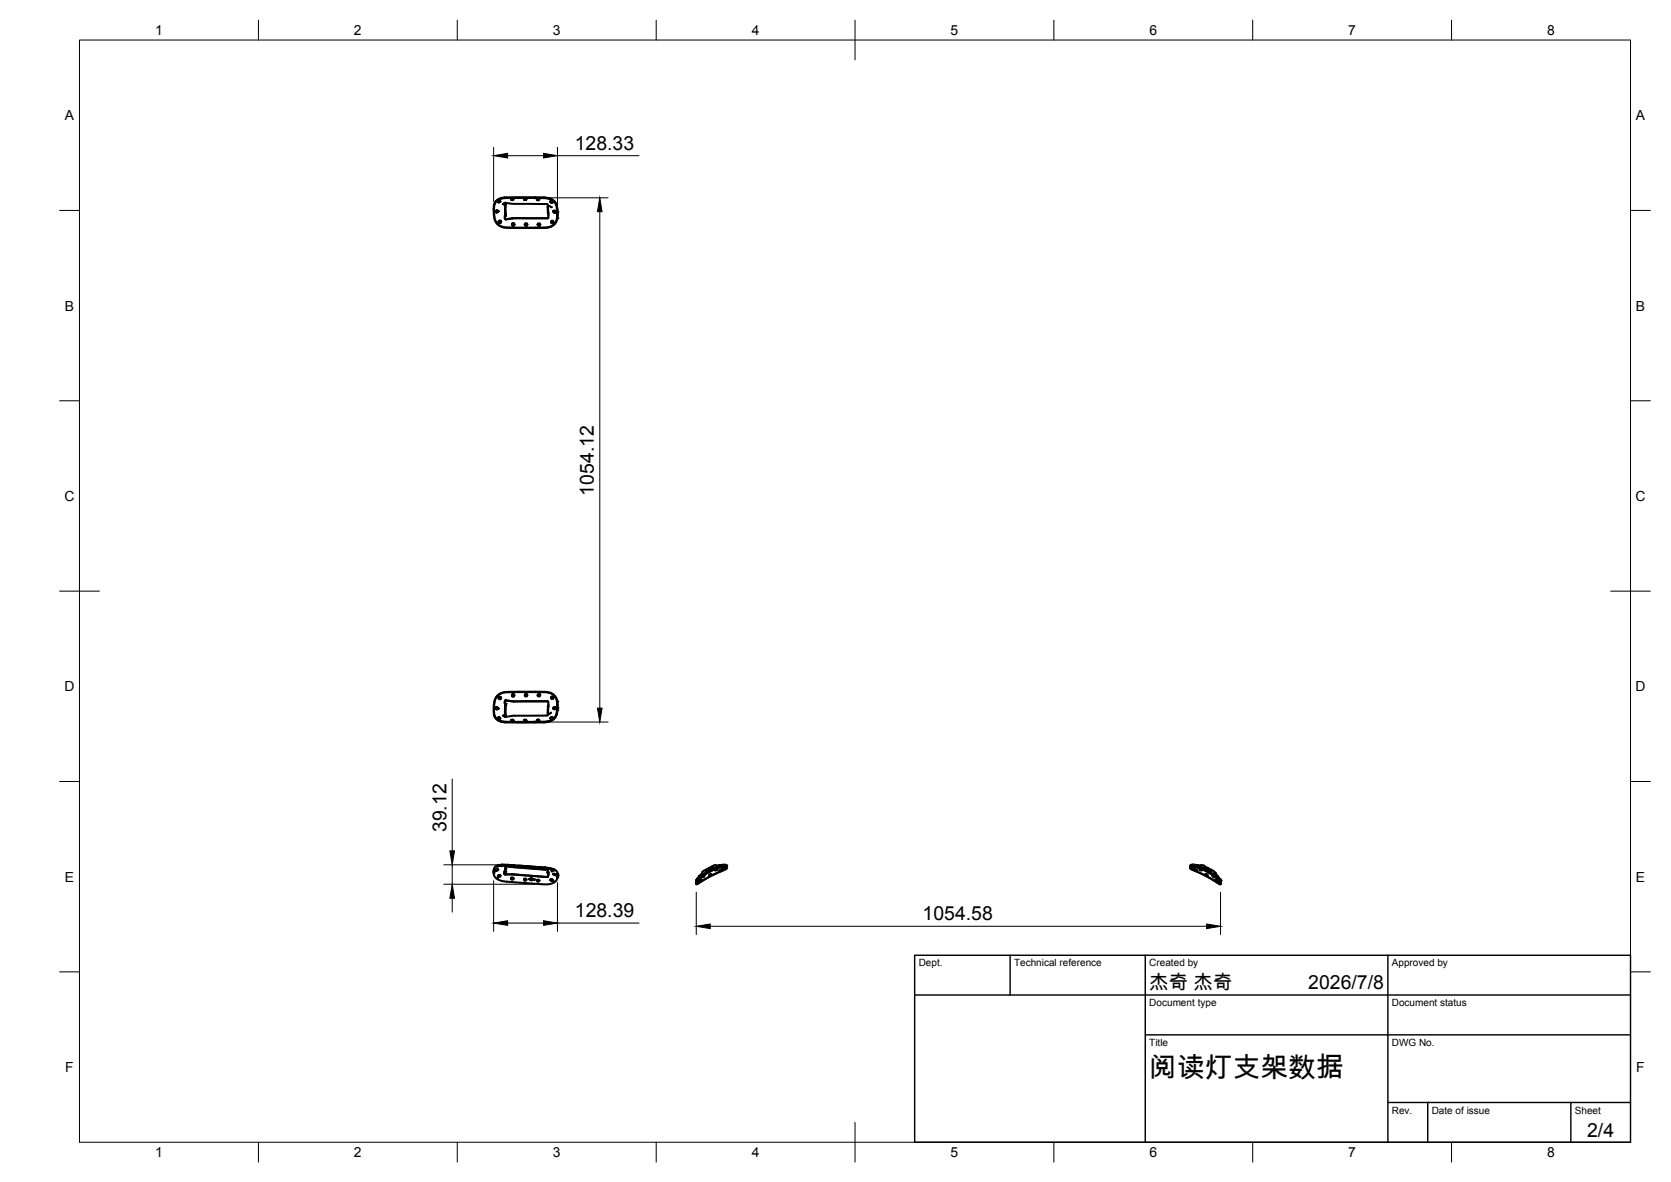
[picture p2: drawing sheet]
<svg xmlns="http://www.w3.org/2000/svg" width="420mm" height="297mm" viewBox="0 0 420 297" stroke-linecap="round" stroke-linejoin="round" font-family="sans-serif">
<!-- layer: Visible -->
<g fill="#000">
<circle cx="124.6" cy="53.2" r=".25"/>
<circle cx="124.6" cy="53.1" r=".25"/>
<circle cx="125.2" cy="53.1" r=".25"/>
<circle cx="126.4" cy="51.3" r=".25"/>
<circle cx="126.7" cy="51.1" r=".25"/>
<circle cx="126.8" cy="51.1" r=".25"/>
<circle cx="127" cy="51.4" r=".25"/>
<circle cx="127.1" cy="51.9" r=".25"/>
<circle cx="131.7" cy="50" r=".25"/>
<circle cx="134.4" cy="49.6" r=".25"/>
<circle cx="135" cy="50" r=".25"/>
<circle cx="136.7" cy="49.6" r=".25"/>
<circle cx="137.8" cy="51.7" r=".25"/>
<circle cx="138.5" cy="52.1" r=".25"/>
<circle cx="140.1" cy="52.7" r=".25"/>
<circle cx="140.1" cy="54.8" r=".25"/>
<circle cx="140.2" cy="53.3" r=".25"/>
<circle cx="124.6" cy="178" r=".25"/>
<circle cx="125.2" cy="178.1" r=".25"/>
<circle cx="126.4" cy="179.8" r=".25"/>
<circle cx="127" cy="179.7" r=".25"/>
<circle cx="127.1" cy="179.2" r=".25"/>
<circle cx="127.2" cy="176.9" r=".25"/>
<circle cx="137.8" cy="179.4" r=".25"/>
<circle cx="140.1" cy="176.3" r=".25"/>
<circle cx="140.1" cy="178.4" r=".25"/>
<circle cx="140.2" cy="177.9" r=".25"/>
<circle cx="140.2" cy="177.1" r=".25"/>
<circle cx="125.2" cy="180.5" r=".25"/>
<circle cx="126.8" cy="180" r=".25"/>
<circle cx="131.7" cy="181.1" r=".25"/>
<circle cx="136.7" cy="181.5" r=".25"/>
<circle cx="124.1" cy="219.4" r=".25"/>
<circle cx="124.1" cy="219.2" r=".25"/>
<circle cx="124.1" cy="218.8" r=".25"/>
<circle cx="124.2" cy="218.6" r=".25"/>
<circle cx="124.2" cy="218.5" r=".25"/>
<circle cx="124.2" cy="219" r=".25"/>
<circle cx="124.3" cy="218.7" r=".25"/>
<circle cx="124.3" cy="218.4" r=".25"/>
<circle cx="124.6" cy="218.8" r=".25"/>
<circle cx="124.6" cy="218.7" r=".25"/>
<circle cx="124.8" cy="217.8" r=".25"/>
<circle cx="125" cy="217.7" r=".25"/>
<circle cx="125.6" cy="217.6" r=".25"/>
<circle cx="126.3" cy="217.6" r=".25"/>
<circle cx="126.3" cy="217.5" r=".25"/>
<circle cx="127" cy="219.1" r=".25"/>
<circle cx="127" cy="217.7" r=".25"/>
<circle cx="127.1" cy="218.3" r=".25"/>
<circle cx="127.1" cy="217.7" r=".25"/>
<circle cx="127.1" cy="219.1" r=".25"/>
<circle cx="127.2" cy="217.6" r=".25"/>
<circle cx="127.6" cy="217.3" r=".25"/>
<circle cx="133.9" cy="217.9" r=".25"/>
<circle cx="136.9" cy="218" r=".25"/>
<circle cx="137.7" cy="219.4" r=".25"/>
<circle cx="137.8" cy="219.9" r=".25"/>
<circle cx="137.8" cy="219.2" r=".25"/>
<circle cx="137.8" cy="218.3" r=".25"/>
<circle cx="138.1" cy="218.3" r=".25"/>
<circle cx="138.4" cy="218.3" r=".25"/>
<circle cx="138.7" cy="218.7" r=".25"/>
<circle cx="138.7" cy="219" r=".25"/>
<circle cx="139" cy="218.4" r=".25"/>
<circle cx="139.1" cy="218.7" r=".25"/>
<circle cx="139.3" cy="218.7" r=".25"/>
<circle cx="139.7" cy="220" r=".25"/>
<circle cx="140.1" cy="219.6" r=".25"/>
<circle cx="140.2" cy="219.8" r=".25"/>
<circle cx="140.2" cy="219.7" r=".25"/>
<circle cx="176.3" cy="219.7" r=".25"/>
<circle cx="176.5" cy="219.6" r=".25"/>
<circle cx="176.6" cy="219.3" r=".25"/>
<circle cx="176.6" cy="219.6" r=".25"/>
<circle cx="177.6" cy="219" r=".25"/>
<circle cx="178" cy="219" r=".25"/>
<circle cx="178.5" cy="218.6" r=".25"/>
<circle cx="178.5" cy="218.7" r=".25"/>
<circle cx="178.6" cy="218.8" r=".25"/>
<circle cx="179" cy="218.3" r=".25"/>
<circle cx="179.1" cy="218.4" r=".25"/>
<circle cx="179.2" cy="218.5" r=".25"/>
<circle cx="179.2" cy="218.1" r=".25"/>
<circle cx="179.5" cy="217.5" r=".25"/>
<circle cx="179.6" cy="218.4" r=".25"/>
<circle cx="180.2" cy="217.7" r=".25"/>
<circle cx="180.3" cy="217.7" r=".25"/>
<circle cx="180.3" cy="217.9" r=".25"/>
<circle cx="180.3" cy="217.6" r=".25"/>
<circle cx="180.4" cy="217.8" r=".25"/>
<circle cx="180.5" cy="217.6" r=".25"/>
<circle cx="181.1" cy="217.4" r=".25"/>
<circle cx="182.1" cy="217.3" r=".25"/>
<circle cx="182.6" cy="217.5" r=".25"/>
<circle cx="299.4" cy="217.5" r=".25"/>
<circle cx="299.9" cy="217.3" r=".25"/>
<circle cx="300.9" cy="217.4" r=".25"/>
<circle cx="301.5" cy="217.5" r=".25"/>
<circle cx="301.6" cy="217.8" r=".25"/>
<circle cx="301.7" cy="217.6" r=".25"/>
<circle cx="301.7" cy="217.7" r=".25"/>
<circle cx="301.8" cy="217.6" r=".25"/>
<circle cx="302.4" cy="218.4" r=".25"/>
<circle cx="302.5" cy="217.5" r=".25"/>
<circle cx="302.8" cy="218.1" r=".25"/>
<circle cx="302.8" cy="218.5" r=".25"/>
<circle cx="302.9" cy="218.4" r=".25"/>
<circle cx="303" cy="218.3" r=".25"/>
<circle cx="303.4" cy="218.8" r=".25"/>
<circle cx="303.4" cy="218.7" r=".25"/>
<circle cx="303.5" cy="218.6" r=".25"/>
<circle cx="304" cy="219" r=".25"/>
<circle cx="304.3" cy="219" r=".25"/>
<circle cx="304.8" cy="219.9" r=".25"/>
<circle cx="305.4" cy="219.3" r=".25"/>
<circle cx="305.4" cy="219.6" r=".25"/>
<circle cx="305.6" cy="219.7" r=".25"/>
<circle cx="124.9" cy="220.7" r=".25"/>
<circle cx="133" cy="221" r=".25"/>
<circle cx="139" cy="221.4" r=".25"/>
<circle cx="140.1" cy="220.2" r=".25"/>
<circle cx="140.1" cy="220.5" r=".25"/>
<circle cx="140.2" cy="220.1" r=".25"/>
<circle cx="175" cy="221.3" r=".25"/>
<circle cx="175.3" cy="220.9" r=".25"/>
<circle cx="175.3" cy="221.1" r=".25"/>
<circle cx="175.4" cy="221.1" r=".25"/>
<circle cx="306.6" cy="221.1" r=".25"/>
<circle cx="306.7" cy="220.9" r=".25"/>
<circle cx="306.9" cy="221.3" r=".25"/>
</g>
<g fill="none" stroke="#000" stroke-width=".51">
<path d="M124.2 51.8a2.69 2.69 0 0 1 3.2-2.2h9.3a3.1 3.1 0 0 1 3.5 3.7v.5M124.6 53.2a.33 .33 0 0 0 .4 .2 .33 .33 0 0 0 .2-.3l-.3 .2-.3-.1M124.6 53.1v.1M124.6 53.1h.1M124.8 50.7a3.3 3.3 0 0 1 2.5-.9h9.3a3 3 0 0 1 3.5 3.5 3 3 0 0 1-1.5 3.6l-1.5 .3h-6.7a9.7 9.7 0 0 1-4.7-.5 3.6 3.6 0 0 1-1.5-3.4v-.6a2.76 2.76 0 0 1 .6-2zM125.2 50.7l.2 .1 .4-.1M125.2 50.6v.1M125.2 53.1a.31 .31 0 0 0-.3-.3 .31 .31 0 0 0-.3 .3M125.3 53.1h.1M125.4 55.7a.32 .32 0 0 0 .3 .3 .32 .32 0 0 0 .3-.3M125.4 55.7h.1M125.8 50.6l-.2 .3-.4-.2"/>
<path d="M125.8 50.6a.35 .35 0 0 0-.3-.2 .35 .35 0 0 0-.3 .3M125.8 50.6v.1M126.8 51.2v.2M126.8 51.1v.2M126.8 51.2l.3-.2 2 .2 8.5 .1 .2 .4M126.8 51.2l-.4 .1M126.8 51.4h.2M126.8 51.3v.1M126.9 51.4h-.1M126.9 51.4h.1M126.9 54.3v.3a.34 .34 0 0 0 0 .4 .34 .34 0 0 0 .4 .1l1.6-.3M127 51.4h.1"/>
<path d="M127 51.4l.1 2.8M127.1 52.9l.1 1.3M127.1 52.8l.1 1.5M127.1 51.5v1.4M127.1 54.3h-.2v.2a.37 .37 0 0 0 0 .5 .37 .37 0 0 0 .4 .1l1.5-.2M127.1 54.3h.1M127.1 51.4v.7M127.1 51.4v.1M127.1 54.2h.1M127.1 51.4h.1M127.1 53.7h.1M127.2 54.2h.1"/>
<path d="M128.5 50h.1M128.5 50l.3 .3 .3-.2M128.7 56.4l.4-.3 .2 .3M128.7 56.4h.1M128.7 56.4a.31 .31 0 0 0 .3 .3 .31 .31 0 0 0 .3-.3M129.3 56.4a.32 .32 0 0 1-.3 .4 .32 .32 0 0 1-.3-.4M129.5 54.8l-.7 .1M129.6 54.8l-.7 .1M131.7 50l.3 .3 .4-.2M131.8 50l.1-.1a.28 .28 0 0 1 .4 0 .28 .28 0 0 1-.1 .5 .28 .28 0 0 1-.4-.2zM132 56.3a.32 .32 0 0 0 .1 .4 .32 .32 0 0 0 .4 0l.1-.3M132.6 56.4a.32 .32 0 0 0-.5-.3 .32 .32 0 0 0 0 .6 .32 .32 0 0 0 .5-.3"/>
<path d="M132.6 56.4h.1M135 50l.3 .3 .3-.2M135.2 56.4a.32 .32 0 0 0 .3 .4 .32 .32 0 0 0 .3-.4M135.2 56.4a.31 .31 0 0 0 .3 .3 .31 .31 0 0 0 .3-.2M135.2 56.3v.1M135.8 56.4a.32 .32 0 0 0-.3-.3 .32 .32 0 0 0-.3 .3M135.8 56.4h.1M137.7 51.9h.1M137.7 51.9v.9M137.8 51.9v.9M137.8 51.7l.5 .1 .2 .3M137.8 51.7v.2"/>
<path d="M137.8 52.8l.1 .8M137.8 51.9h-.1M137.9 54.6l-.2 .2h-8.2M137.9 53.6v.4M137.9 54.1a.57 .57 0 0 1-.1 .7 .57 .57 0 0 1-.7 .1l-7.6-.1M137.9 54v.1M138.4 50.6l.2 .3 .4-.1M138.4 50.7a.33 .33 0 0 0 .2 .3 .33 .33 0 0 0 .4-.2M138.4 50.7a.33 .33 0 0 1 .3-.2 .33 .33 0 0 1 .3 .3M138.6 55.7a.32 .32 0 0 0 .2 .3 .32 .32 0 0 0 .4-.2M139.1 53.1l.3 .4M139.1 53.1l.3 .3"/>
<path d="M139.1 53.1h.1M139.1 53.1a.32 .32 0 0 1 .4-.2 .32 .32 0 0 1 .2 .3M139.4 53.5l.3-.3zM139.7 53.2h.1M139.7 53.2h.3M140.1 53.2v.1M140.1 53.3a2.99 2.99 0 0 0-3.5-3.6h-7.3a6.4 6.4 0 0 0-4.3 .6 4.1 4.1 0 0 0-.8 3.8 3.1 3.1 0 0 0 3.4 3.2h9.3a2.95 2.95 0 0 0 3.3-3.4v-.6M140.1 54.8v.1M140.2 53.8h.1M140.2 53.8l-.1 1M124.6 178h.1M124.6 177.9v.1"/>
<path d="M124.9 177.7a.3 .3 0 0 1 .3 .4 .3 .3 0 0 1-.3 .2 .3 .3 0 0 1-.3-.3M124.9 177.8l.3 .2M124.9 177.8l-.3 .2M124.9 177.7l-.3 .2M125.2 174.8a4.1 4.1 0 0 1 3.4-.8h8.3a2.98 2.98 0 0 1 3.2 3.8 3 3 0 0 1-3.5 3.6h-7.3a7.6 7.6 0 0 1-4.1-.5 3.4 3.4 0 0 1-.9-3.6 3.5 3.5 0 0 1 .9-2.5zM125.3 178.1h.1M125.4 175.4a.32 .32 0 0 1 .3-.3 .32 .32 0 0 1 .3 .3M125.4 175.4h.1M126.4 179.8l.4 .1M126.8 179.8v.1M127 179.8l-.2 .2M127 179.8h.1"/>
<path d="M127 177.5v2.2M127.1 178.3v1.4M127.1 176.9l-.1 .6M127.1 178.3v1.3M127.1 179.6v.1M127.1 179.7h-.3M127.1 179.7l-.1 .1M127.1 176.9h.1M127.1 179.7h.1M127.1 177.4v.9M127.2 176.9l-.1 .5M127.2 176.9h.1"/>
<path d="M127.2 176l-.2 .1-.1 .8h.2M127.2 176l-.3 .2v.7M127.2 176l2 .2 8.6 .1M127.2 176l1.7 .3h8.9M128.7 174.8h.1M129.3 174.7a.31 .31 0 0 0-.3-.3 .31 .31 0 0 0-.3 .4M132.6 174.7a.31 .31 0 0 0-.4-.3 .31 .31 0 0 0-.2 .4M135.8 174.7a.31 .31 0 0 0-.3-.3 .31 .31 0 0 0-.3 .4M137.7 179.2l.1 .1M137.7 179.2h.1M137.8 179.4a.6 .6 0 0 1-1 .4l-7.6 .1-2.1 .3-.3-.3M137.8 179.2v.2"/>
<path d="M137.8 176.3l.1 1.3M137.8 176.3l.1 .2M137.8 178.3v.9M137.9 177.6l-.1 .7M137.9 177.6l-.2 .7M137.9 177.6h.1M138.5 179.1l-.3 .3h-.4M139.1 178l.3 .2M139.1 178h.1M139.1 178v.1M139.2 175.3a.32 .32 0 0 0-.4-.2 .32 .32 0 0 0-.2 .4M139.4 178.2h.1"/>
<path d="M139.7 178l-.3 .2M139.7 177.9h.1M139.7 177.9a.31 .31 0 0 0-.3-.2 .31 .31 0 0 0-.3 .3M139.7 177.9a.33 .33 0 0 0-.3-.2 .33 .33 0 0 0-.3 .3M140 177.9h-.3M140.1 177.8a2.99 2.99 0 0 0-3.2-4h-7.4a7 7 0 0 0-4 .6 4.8 4.8 0 0 0-1.4 4.3 2.67 2.67 0 0 0 3.2 2.7h9.3a3.1 3.1 0 0 0 3.6-3.6M140.1 177.9h.1M140.1 176.2l.1 1.1M140.2 177.3h.1M140.2 177.3a3.7 3.7 0 0 1-1.3 3.7l-1.2 .4-1 .1h-9.3a2.69 2.69 0 0 1-3.2-2.1M125.2 180.5l.3-.2 .3 .2a.31 .31 0 0 0-.4-.3 .31 .31 0 0 0-.1 .5 .31 .31 0 0 0 .5-.1v-.1M128.5 181.1h.1"/>
<path d="M129.1 181l-.3-.1-.3 .2M129.1 181.1l-.2 .2-.4-.2M129.1 181.1l-.4-.2-.2 .2M129.1 181v.1M132.4 181a.32 .32 0 0 0-.4-.2 .32 .32 0 0 0-.3 .3M132.4 181.1l-.3 .2-.4-.2M132.4 181.1l-.3-.2-.4 .2M132.4 181v.1M135 181v.1M135.6 181l-.3-.2-.3 .2M135.6 181l-.3 .2-.3-.1M135.6 181l-.3-.1-.3 .2"/>
<path d="M135.6 181h.1M139 180.4a.3 .3 0 0 1-.3 .3 .3 .3 0 0 1-.3-.3 .32 .32 0 0 1 .3-.2 .32 .32 0 0 1 .3 .2 .35 .35 0 0 0-.4-.1 .35 .35 0 0 0-.2 .2M124.1 218.9h.1M124.1 218.9v.3M124.1 218.9v.3a2.25 2.25 0 0 0 2.4 2.3l10.1 .7a3.3 3.3 0 0 0 3.4-1.3l.2-.8M124.2 218.7l-.1 .2M124.6 218.7l.2 .1M124.6 218.7h.1M124.7 218.8h.1M124.9 218.6h.3zM124.9 218.6l-.3 .1M125.1 217.7h.1"/>
<path d="M125.2 218.6l-.4 .2M125.3 218.5h-.4l-.3 .2M125.3 218.6l-.5 .2M125.3 218.5h.1M125.4 217.5l.6-.1zM125.5 217.4h.1M125.8 217.4h2.9M126.2 217.7h.1M126.4 217.3a1.72 1.72 0 0 0-2.3 1.6M126.4 217.3h.1M126.8 219.4l.1 .3M126.8 219l.2 .1"/>
<path d="M126.9 219.7l10.7 .7 .2-.2M126.9 219.7l10.6 .7 .3-.2v-.4M126.9 217.4l.2 .1M126.9 217.4l-.7 .3M126.9 217.4h.1M127 219h-.2l.1 .7M127 219.1h.1M127 219v.1M127 219h.1M127 219l.1 .1M127.1 218.3v.8M127.1 217.5h.1"/>
<path d="M127.1 219.1h.1M127.1 217.5l.1 .1M127.2 217.6l1.7 .3M127.2 217.6l1.6 .3M127.2 217.5l10.6 1M127.2 217.6h.1M127.2 217.6l-.1 .7M128.7 217.4h.1M128.7 217.4l.6 .1h-.5M128.7 217.4l.1 .1M128.8 217.4l9.7 .8a1.51 1.51 0 0 1 1.7 1.9M128.8 217.9l.7 .1"/>
<path d="M129.5 218l8.3 .6-.1 .8M132 217.6l.6 .1zM132.6 217.7l2.7 .2M133.9 217.9l3.9 .4M135.2 217.9l.6 .1M135.2 217.9v.1M135.2 218h.6M135.8 218l2.6 .3M135.8 218h.1M137.7 219.3l.1-.1v.2M137.7 219.3h.1M137.7 219.3v.1"/>
<path d="M137.8 218.4l-.1 1M137.8 218.4h.1M137.8 219.3l-.1 .1M137.8 219.3v.5v-.4M137.8 219.4v.8M137.8 219.3h.1M137.9 218.3l-.1 .1M137.9 218.2l.6 .2 .2 .6M137.9 218.3h.1M138.6 218.4l.6 .2zM138.6 218.5l.5 .1M139.1 219.6l.2-.1 .4 .3"/>
<path d="M139.1 219.7h.1M139.1 219.7l.4 .2 .2-.1M139.2 219.7h.3zM139.5 219.7l.2 .2zM139.7 219.8h.1M139.7 219.8l.5 .2M176.5 219.6l-.7 .6M176.6 219.3l-.2 .3M176.6 219.3h.1M177.1 219.9l-.4 .5M177.1 219.8l-.1 .5-.3 .2v-.4M177.1 219.9h.1"/>
<path d="M178.3 218.8h.1M178.4 218.6l-.1 .2M178.5 218.6l.3-.1-.3 .1M178.5 218.5h.1M178.5 218.5l-.1 .1M178.5 218.7l-.2 .1M178.5 218.6v.1M178.5 218.7a7.3 7.3 0 0 0-3.5 2.7v.7M178.6 219.8l-.3 .1M178.6 219.8h.1M178.6 219.9l-.3 .1M178.6 219.9l.2-.2-.5 .3"/>
<path d="M178.6 219.9l.1 .2M178.6 219.9h.1M178.7 218.9a9.9 9.9 0 0 1 3.9-1.3v.3a.64 .64 0 0 1-.7 .8l-3.2 1.4M178.7 218.9a12 12 0 0 0-3.6 2.6v.6M178.7 218.9l-1.4 .8a3.9 3.9 0 0 0-2.1 2 .3 .3 0 0 0 .1 .5 .3 .3 0 0 0 .4-.3l3-1.8M178.8 219.7l-.2 .1M179.5 218l-2.1 1.1M179.5 218.5l-.8 .4M180.3 218.2a.38 .38 0 0 1-.2 .4 .38 .38 0 0 1-.5-.1M180.3 218.2v.3a.46 .46 0 0 1-.4 .3 .46 .46 0 0 1-.4-.3M180.4 217.6l-.6-.2-.3 .1-2.6 1.4-.3 .4M180.8 217.5l.6-.1z"/>
<path d="M180.9 218.6l.6-.1zM181.2 217.4l-.9 .2M181.4 217.5h-.4M181.4 218.5l-.4 .1M181.5 218.1h.7zM181.5 217.8h.6zM182.1 217.3l-1 .1M182.1 217.8h.1M182.7 217.6l-1 .1-2.2 .8M182.7 217.6v.3a.67 .67 0 0 1-.8 .8l-3.2 1.4M182.7 217.6a1.37 1.37 0 0 0-1.6 0l-2.6 1.1M299.3 217.6a1 1 0 0 1 1.4-.1l2.7 1.2"/>
<path d="M299.9 217.3l1.8 .3M300.1 217.8h-.3h.6M300.1 217.8h.1M300.1 218.1h.1M300.2 218.1h.1M300.2 217.8h.2M300.3 218l.2 .1zM300.3 218h-.5l.3 .1M300.4 217.8h.1M300.5 218.5l.6 .2zM300.5 218.5l.5 .1M300.5 217.4l.7 .1z"/>
<path d="M300.6 217.5h.4M301.6 217.6l.9-.1 2.6 1.4 .3 .4M301.7 218.2l.1 .5h.4l.3-.2M301.7 218.2l.1 .4 .4 .1 .2-.2M302.5 218l2.1 1.1M303.1 219.7l.2 .2M303.1 219.7l.6 .3-.4-.1M303.1 219.7h.1M303.1 219.7l.3 .1M303.3 218.9a12.6 12.6 0 0 1 3.5 2.6l.1 .2a.27 .27 0 0 1 0 .4 .27 .27 0 0 1-.4 0l-3.3-2M303.3 218.9l1.3 .8a3.9 3.9 0 0 1 2.2 2 .31 .31 0 0 1-.1 .5 .31 .31 0 0 1-.4-.3l-3.1-1.8M303.3 218.9l-3.4-1.3h-.6v.3a.68 .68 0 0 0 .7 .8l3.2 1.4"/>
<path d="M303.3 218.9a10.7 10.7 0 0 0-3.9-1.3v.3a.64 .64 0 0 0 .7 .8l3.1 1.4M303.3 219.9v.2M303.3 219.9h.1M303.4 219.8h.1M303.4 219.8l.3 .1M303.4 218.7a7.1 7.1 0 0 1 3.6 2.8l-.1 .6M303.5 218.6l.2 .2M303.5 218.5h-.3l.2 .1M303.6 218.5h.1M303.7 218.8h.1M304.8 219.8a.37 .37 0 0 0 .1 .5 .37 .37 0 0 0 .4 .1v-.2M304.9 219.9l.4 .5"/>
<path d="M305.4 219.3l.1 .3M305.4 219.3h.1M305.4 219.6l.8 .6M125.2 220.2l.2 .2M125.7 220.2h.1a.3 .3 0 0 0-.4-.2 .3 .3 0 0 0-.2 .2M125.7 220.2l-.3 .2M125.7 220.2a.27 .27 0 0 0-.1-.4 .27 .27 0 0 0-.4 .3v.2l.2 .1M128.5 220.8l.3-.3 .3 .3M128.5 220.8a.31 .31 0 0 0 .3 .3 .31 .31 0 0 0 .3-.3M129.1 220.8h.1M133.6 221.1v.1zM133.7 220.8l-.1 .1 .8 .1v.1h-.8"/>
<path d="M133.7 220.7v.1M133.7 220.7l-.7 .2 .6 .3M133.7 220.7v.2h.7v.2M133.7 220.8l-.6 .1M133.7 220.6v.1M135 221.2l.4-.1 .2 .2M135 221.3a.31 .31 0 0 0 .3 .3 .31 .31 0 0 0 .3-.3M135 221.2v.1M135.6 221.3h.1M137.8 220.1v.1M138.4 221.1l.3 .3 .3-.1M138.4 221.1l.2-.2 .4 .3"/>
<path d="M138.4 221.1l.2-.1 .4 .2M138.4 221.1l.3 .3 .3-.2M139 221.2v.1M139 221.2h.1M140.2 220.1h.1M175 222.1h.1M175.1 222v.1M175.1 222.1v.1M175.3 221.6h.1M175.5 221.3l-.2 .3M175.5 221.3l.2-.2zM175.5 221.1l-.2 .3 .1-.2"/>
<path d="M175.8 220.2l-.5 .7M175.9 220.1l.3-.2-.4 .5zM176 221.3l.4-.3-.5 .5zM176.2 220l-.3 .4M176.3 221.1l-.4 .3M178.7 220.1l-3.3 2-.3 .1v-.1M305.6 221l.4 .5zM305.7 221.1l.1 .1M305.8 220l.3 .4M305.8 221.2h.1M305.8 221.2l.2 .2M306.1 220.2l-.4-.3 .5 .5"/>
<path d="M306.1 220.2l.1 .2M306.1 220.2l.6 .7M306.2 221.1l.4 .6zM306.5 221.1l.1 .3M306.6 221.2v.2M306.6 221.4h.1M306.7 220.9h.1M306.9 222.1h.1M306.9 222.1v.1"/>
<circle cx="125.7" cy="55.7" r=".33"/>
<circle cx="128.8" cy="50.1" r=".25"/>
<circle cx="135.3" cy="50.2" r=".25"/>
<circle cx="138.9" cy="55.8" r=".32"/>
<circle cx="125.7" cy="175.4" r=".32"/>
<circle cx="129" cy="174.7" r=".35"/>
<circle cx="132.3" cy="174.7" r=".33"/>
<circle cx="135.5" cy="174.7" r=".33"/>
<circle cx="138.9" cy="175.4" r=".32"/>
<circle cx="128.8" cy="220.8" r=".26"/>
<circle cx="132" cy="221.1" r=".25"/>
<circle cx="132" cy="221.1" r=".29"/>
<circle cx="135.2" cy="221.4" r=".26"/>
</g>
<!-- layer: BORDER -->
<g fill="none" stroke="#000" stroke-width=".25">
<path d="M20 10.1h390v276.9h-390zM65 5.1v5M115 5.1v5M165 5.1v5M215 5.1v10M265 5.1v5M315 5.1v5M365 5.1v5M15 52.9h5M410 52.9h5M15 100.7h5M410 100.7h5"/>
<path d="M15 148.6h10M405 148.6h10M15 196.4h5M410 196.4h5M15 244.2h5M410 244.2h5M65 287v5M115 287v5M165 287v5M215 282.1v9.9M265 287v5M315 287v5"/>
<path d="M365 287v5"/>
</g>
<!-- layer: TITLEBLOCK -->
<path d="M230 240.1h180v46.9h-180zM230 250h180M254 240.1v9.9M288 240.1v46.9M349 240.1v46.9M288 260.1h122M349 277.1h61M359 277.1v9.9M395 277.1v9.9" fill="none" stroke="#000" stroke-width=".36"/>
<!-- layer: FD_Dimensions -->
<g fill="none" stroke="#000" stroke-width=".25">
<path d="M124.1 37v13.6M127.6 39.1h9.1M140.2 37v14.8M140.2 39.1h20.5M136.5 49.7h16.4M150.8 53.2v124.8M113.7 195.8v18M136.5 181.4h16.4M111.6 217.3h13.9M113.7 217.3v4.9M111.6 222.2h22.9M113.7 225.7v3.5"/>
<path d="M124.1 221.3v12.8M127.6 232h9.1M140.2 221.8v12.3M140.2 232h20.5M175.1 224.2v10.7M178.6 232.8h124.8M306.9 224.2v10.7"/>
</g>
<path d="M124.1 39.1l3.5-.6v1.2zM136.7 38.5l3.5 .6-3.5 .6zM150.8 49.7l.6 3.5h-1.2zM150.2 178h1.2l-.6 3.4zM113.1 213.8h1.2l-.6 3.5zM113.7 222.2l.6 3.5h-1.2zM124.1 232l3.5-.6v1.1zM136.7 231.4l3.5 .6-3.5 .5zM175.1 232.8l3.5-.6v1.2zM303.4 232.2l3.5 .6-3.5 .6z" fill="#000" stroke="#000" stroke-width=".25"/>
<text font-size="7" x="289" y="270.6">阅读灯支架数据</text>
<g font-size="4.9">
<text x="144.5" y="37.7">128.33</text>
<text x="149.4" y="124.6" transform="rotate(-90 149.4 124.6)">1054.12</text>
<text x="112.2" y="209.1" transform="rotate(-90 112.2 209.1)">39.12</text>
<text x="144.5" y="230.5">128.39</text>
<text x="232" y="231.3">1054.58</text>
<text x="289" y="248.5">杰奇 杰奇</text>
<text x="329" y="248.5">2026/7/8</text>
<text x="399.1" y="285.7">2/4</text>
</g>
<g font-size="3.5">
<text x="39" y="8.8">1</text>
<text x="89" y="8.8">2</text>
<text x="139" y="8.8">3</text>
<text x="189" y="8.8">4</text>
<text x="239" y="8.8">5</text>
<text x="289" y="8.8">6</text>
<text x="339" y="8.8">7</text>
<text x="389" y="8.8">8</text>
<text x="16.3" y="30.2">A</text>
<text x="411.3" y="30.2">A</text>
<text x="16.3" y="78">B</text>
<text x="411.3" y="78">B</text>
<text x="16.2" y="125.9">C</text>
<text x="411.2" y="125.9">C</text>
<text x="16.2" y="173.7">D</text>
<text x="411.2" y="173.7">D</text>
<text x="16.3" y="221.6">E</text>
<text x="411.3" y="221.6">E</text>
<text x="16.4" y="269.4">F</text>
<text x="411.4" y="269.4">F</text>
<text x="39" y="290.8">1</text>
<text x="89" y="290.8">2</text>
<text x="139" y="290.8">3</text>
<text x="189" y="290.8">4</text>
<text x="239" y="290.8">5</text>
<text x="289" y="290.8">6</text>
<text x="339" y="290.8">7</text>
<text x="389" y="290.8">8</text>
</g>
<g font-size="2.5">
<text x="231" y="242.9">Dept.</text>
<text x="255" y="242.9">Technical reference</text>
<text x="289" y="242.9">Created by</text>
<text x="350" y="242.9">Approved by</text>
<text x="289" y="252.8">Document type</text>
<text x="350" y="252.8">Document status</text>
<text x="289" y="262.9">Title</text>
<text x="350" y="262.9">DWG No.</text>
<text x="350" y="279.9">Rev.</text>
<text x="360" y="279.9">Date of issue</text>
<text x="396" y="279.9">Sheet</text>
</g>
</svg>
